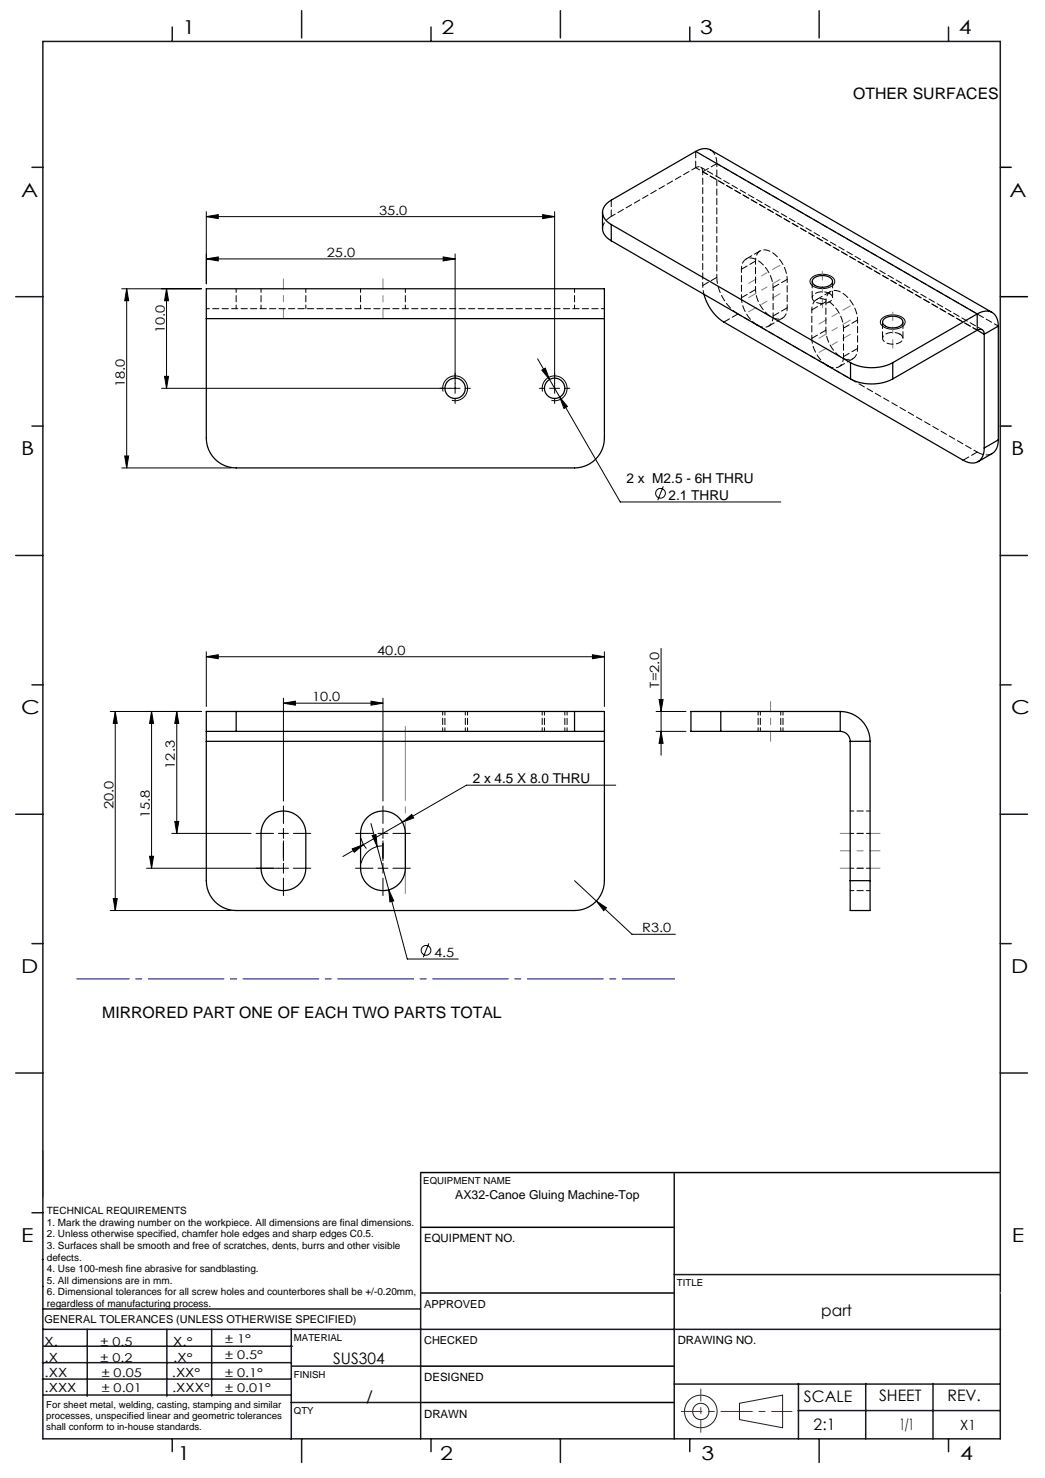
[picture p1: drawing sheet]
<svg xmlns="http://www.w3.org/2000/svg" width="210mm" height="297mm" viewBox="0 0 210 297" stroke-linecap="round" stroke-linejoin="round" font-family="sans-serif">
<g fill="none" stroke="#191924" stroke-width=".2">
<path d="M8.6 231.2v9.4M148.6 282l8.7-1.6v6.5l-8.7-1.6z"/>
<circle cx="140.8" cy="283.6" r="3.3"/>
<circle cx="140.8" cy="283.6" r="1.64"/>
</g>
<path d="M201 33.6h2.2M201 59.6h5.5M201 85.6h2.2M84.5 235.6h116.5M84.6 259.8h50.9M84.6 246.6h50.9M84.6 274.5h50.9M84.5 281.8h51" fill="none" stroke="#000" stroke-width=".3"/>
<path d="M136.9 283.6h22.3" fill="none" stroke="#f00" stroke-width=".2" stroke-dasharray="6.3 1.3 1.3 1.3" stroke-dashoffset="2.2"/>
<path d="M140.8 287.8v-8.7" fill="none" stroke="#f00" stroke-width=".2" stroke-dasharray="6.3 1.3 1.3 1.3" stroke-dashoffset="3.9"/>
<g fill="none" stroke="#191924" stroke-width=".3">
<path d="M8.6 8.3h192.4v280.8h-192.4zM34.6 5.4v2.9M60.6 2.2v5.4M86.6 5.4v2.9M112.6 2.2v5.4M138.6 5.4v2.9M164.6 2.2v5.4M190.6 5.4v2.9M6.4 33.6h2.2M3.2 59.6h5.4M6.4 85.6h2.2M3.2 111.6h5.4"/>
<path d="M201 111.6h5.5M6.4 137.6h2.2M201 137.6h2.2M3.2 163.6h5.4M201 163.6h5.5M6.4 189.6h2.2M201 189.6h2.2M3.2 215.6h5.4M201 215.6h5.5M84.5 235.6v53.5M135.5 235.6v53.5M6.4 243.7h2.2"/>
<path d="M8.5 253.1h.1M8.6 258.5h.1M135.5 256.1h65.5M8.5 277.1h49.9M8.5 273.8h49.9M8.6 267.1h75.9M8.6 263h75.9M8.8 270.5h49.9M17.5 267.1v13.5M33.5 267.1v13.5M42.5 267.1v13.5M58.5 267.1v22.1"/>
<path d="M58.6 274.5h26M84.6 267.1h116.5M135.5 278.1h65.5M160.5 278v11.1M174 278v11.1M187.5 278v11.1M8.8 280.3h49.7M34.6 289.1v2.6M58.5 281.8h26M60.6 289.1v4.8M86.6 289.1v2.6M112.6 289.1v4.8"/>
<path d="M138.6 289.1v2.6M160.4 283.5h40.6M164.6 289.1v4.8M190.6 289.1v2.6"/>
</g>
<path d="M201 259.8h.1" fill="none" stroke="#c0c0c0" stroke-width=".2"/>
<g fill="none" stroke="#000" stroke-width=".2">
<path d="M24.5 58h16M25.5 58v36M25.5 58l.4 2.4h-.8zM33.5 58l.4 2.4h-.8zM33.5 58v20M41.5 43.5l2.4-.4v.8zM41.5 42.5v14.5M41.5 43.5h70M41.5 52l2.4-.4v.8zM41.5 52h50M89.1 51.6l2.4 .4-2.4 .4zM91.5 51v28"/>
<path d="M109.1 43.1l2.4 .4-2.4 .4zM111.5 42.5v36.5M163 55.9a3.5 3.5 0 0 1 4.5 0 1.15 1.15 0 0 1-.9 1.9 3.5 3.5 0 0 1-3.7-.8 .91 .91 0 0 1 .1-1.1zM33.1 75.6h.8l-.4 2.4zM89 78.7a2.5 2.5 0 0 1 2.2-3.2 2.5 2.5 0 0 1 2.7 2.7 2.5 2.5 0 0 1-3.1 2.2M92.5 78h-60M108 72.1l16.6 28.8h32.3M108.9 74.4l.7-.4 .8 2.3zM109 78.7a2.5 2.5 0 0 1 2.2-3.2 2.5 2.5 0 0 1 2.7 2.7 2.5 2.5 0 0 1-3.1 2.2M110.5 78h2M112.5 79.8l1.5 1.9-.7 .4zM177.2 64a3.5 3.5 0 0 1 4.5 .1 1.15 1.15 0 0 1-.9 1.8 3.5 3.5 0 0 1-3.8-.7 .91 .91 0 0 1 .2-1.2z"/>
<path d="M24.5 94h22M25.1 91.6h.8l-.4 2.4zM133.3 97.7l-1.1 2.8M41.5 132l2.4-.4v.8zM41.5 131v11M41.5 132h80M119.1 131.6l2.4 .4-2.4 .4zM121.5 131v11M132.8 130.3v21.5M22.2 143h18.3M23.2 143v40M23.2 143l.4 2.4h-.8z"/>
<path d="M30.5 143l.4 2.4h-.8zM30.5 143v31.5M35.5 143v24.5M35.5 143l.4 2.4h-.8zM57 141.3l2.4-.4v.8zM57 140.3v20.7M57 141.3h20M74.6 140.9l2.4 .4-2.4 .4zM77 140.3v20.7M123.7 157.8h-30l-12.8 7.4M131.8 147h6M131.8 143h6"/>
<path d="M132.4 140.6h.8l-.4 2.4zM132.8 147l.4 2.4h-.8zM29.5 174.5h26.5M30.1 172.1h.8l-.4 2.4zM34.5 167.5h16M35.1 165.1h.8l-.4 2.4zM56 167.5h2M57 166.5v2M70.8 170.6l2.3-.9-1.9 1.6zM72.6 168.4a4.5 4.5 0 0 0 1 2.1M73.1 169.7l-4.2 2.4M74.6 165.5l7.2 27.2h10.3"/>
<path d="M74.8 167.9l.8-.2 .2 2.4zM76 167.5h2M76.8 170a4.5 4.5 0 0 0-4.2 3.5M77 166.5v2M78.1 178.8l1 2.2-.7 .2zM80.9 165.2l-7.8 4.5M80.9 165.2l1.8-1.5 .4 .7zM115.5 177l4.3 4.1M22.2 183h24.3M22.8 180.6h.8l-.4 2.4zM86.2 189.6l-1.1 2.8M119.8 181.1l2.1 1.3-.6 .6z"/>
<path d="M119.8 181.1l7.2 6.6h8.7"/>
<circle cx="132.7" cy="99.1" r=".98"/>
<circle cx="85.6" cy="191" r=".98"/>
</g>
<g fill="none" stroke="#000" stroke-width=".2" stroke-dasharray="15.2 1.3 1.3 1.3">
<path d="M89.5 78h-1.1M91.5 76v-1M93.5 78h1M109.5 78h-1.1M111.5 76v-1M113.5 78h1M91.5 80v1.1M111.5 80v1.1M55 167.5h-3.5M55 174.5h-3.5M57 169.5v3.5M57 165.5v-3.5"/>
<path d="M57 174.5v1M57 174.5h1M57 174.5v-1M57 174.5h-1M57 176.5v3.5M57 172.5v-3.5M57 169.5v3M59 167.5h3.5M59 174.5h3.5M75 167.5h-3.5M75 174.5h-3.5M77 169.5v3.5"/>
<path d="M77 165.5v-3.5M77 174.5v1M77 174.5h1M77 174.5v-1M77 174.5h-1M77 176.5v3.5M77 172.5v-3.5M77 169.5v3M79 167.5h3.5M79 174.5h3.5"/>
</g>
<g fill="none" stroke="#000" stroke-width=".2" stroke-dasharray="1.3 .6" stroke-dashoffset=".5">
<path d="M139.8 33.7a.86 .86 0 0 1 1-.1 .86 .86 0 0 1 .4 .9M52.5 58v4M72.5 58v4M115.5 58v4M47.5 62v-4M61.5 62v-4M81.5 62v-4M148.3 63.1l48.1 27.7M89 143v4M89.4 143v4M93.5 147v-4M94 147v-4"/>
<path d="M109 143v4M109.4 143v4M113.5 147v-4M114 147v-4M152.3 143v4M152.8 143v4M156.9 147v-4M157.3 147v-4M170.8 167.5h4.1M170.8 174.5h4.1M170.8 179h4.1M174.8 163h-4"/>
</g>
<path d="M81.5 146v33.5" fill="none" stroke="#808080" stroke-width=".2" stroke-dasharray="15.2 1.3 1.3 1.3" stroke-dashoffset=".4"/>
<path d="M57 56v8M77 56v8M154.8 149v-8M168.8 171h8M176.8 167.5h-8M176.8 174.5h-8" fill="none" stroke="#808080" stroke-width=".2" stroke-dasharray="15.2 1.3 1.3 1.3" stroke-dashoffset="13.1"/>
<path d="M150.4 59.8l6.3-3.6M156.7 53.3l-6.3 3.6M156.7 59l-6.3 3.7M164.6 68l6.3-3.7M165.3 61.8v-7.2M170.9 61.5l-6.3 3.6M170.9 67.2l-6.3 3.6M179.4 70v-7.3" fill="none" stroke="#808080" stroke-width=".2" stroke-dasharray="15.2 1.3 1.3 1.3" stroke-dashoffset="13.5"/>
<path d="M15.4 196.7h120.2" fill="none" stroke="#00f" stroke-width=".2" stroke-dasharray="15.2 1.3 1.3 1.3" stroke-dashoffset="4.7"/>
<g fill="#000">
<path d="M119.1 131.6l2.4 .4-2.4 .4zM41.5 132l2.4-.4v.8zM109.1 43.1l2.4 .4-2.4 .4zM41.5 43.5l2.4-.4v.8z"/>
<path d="M35.5 143l.4 2.4h-.8zM35.1 165.1h.8l-.4 2.4zM30.5 143l.4 2.4h-.8zM30.1 172.1h.8l-.4 2.4zM23.2 143l.4 2.4h-.8zM22.8 180.6h.8l-.4 2.4zM33.5 58l.4 2.4h-.8zM33.1 75.6h.8l-.4 2.4zM25.5 58l.4 2.4h-.8zM25.1 91.6h.8l-.4 2.4z"/>
<path d="M57 141.3l2.4-.4v.8zM74.6 140.9l2.4 .4-2.4 .4z"/>
<path d="M132.8 147l.4 2.4h-.8zM132.4 140.6h.8l-.4 2.4z"/>
<path d="M74.8 167.9l1 2.2-.2-2.4zM78.1 178.8l.3 2.4 .7-.2zM119.8 181.1l1.5 1.9 .6-.6zM70.8 170.6l.4 .7 1.9-1.6zM80.9 165.2l2.2-.8-.4-.7zM41.5 52l2.4-.4v.8zM89.1 51.6l2.4 .4-2.4 .4zM108.9 74.4l1.5 1.9-.8-2.3zM112.5 79.8l.8 2.3 .7-.4z"/>
</g>
<g fill="none" stroke="#000" stroke-width=".25">
<path d="M139.8 30.4l-17 9.8a2.55 2.55 0 0 0-1.3 3.8l1.3 1.1M139.8 30.4a3 3 0 0 1 3-.3l56.6 32.7M139.8 30.4l56.6 32.7M121.1 42.7v3.2a3 3 0 0 0 1.7 2.5M122.8 45.1l48.1 27.8M122.8 45.1v3.3M122.8 48.4l48.1 27.7M141.5 59.1a9.5 9.5 0 0 0 4 5.6l48 27.8a2.55 2.55 0 0 0 4-.8l.3-1.7M163.5 55.9a2.85 2.85 0 0 1 3.7 .3 1.01 1.01 0 0 1-.8 1.4 2.78 2.78 0 0 1-3.1-.7 .77 .77 0 0 1 .2-1zM41.5 64v24a6 6 0 0 0 6 6h68a6 6 0 0 0 6-6v-24M41.5 64v-6h80v6M41.5 64h80"/>
<path d="M170.9 76.1a9.4 9.4 0 0 0 8.5 0M170.9 72.9a9.4 9.4 0 0 0 8.5 0M170.9 72.9v3.2M177.7 64.1a2.85 2.85 0 0 1 3.6 .2 1.01 1.01 0 0 1-.8 1.4 2.78 2.78 0 0 1-3-.6 .77 .77 0 0 1 .2-1zM179.4 72.9v3.2M196.4 66.3l1.4 .9M196.4 63.1a2.55 2.55 0 0 1 3.9 .7l.3 1.7M196.4 66.3a.86 .86 0 0 1 1-.1 .86 .86 0 0 1 .4 1M196.4 63.1l-17 9.8M196.4 63.1v3.2M196.4 66.3l-17 9.8M197.8 67.2v22.8"/>
<path d="M200.6 65.5l-2.8 1.7M200.6 65.5v22.9M200.6 88.4a3 3 0 0 1-1.2 2.7l-2.9 1.7M200.6 88.4l-2.8 1.6M41.5 147h6M41.5 147v2M41.5 149v28a6 6 0 0 0 6 6h68a6 6 0 0 0 6-6v-28M41.5 149h80M47.5 143h-6v4M47.5 143v4M47.5 147h68M47.5 143h68"/>
<path d="M115.5 147h6M115.5 143h6v4M115.5 143v4M121.5 147v2M144.9 143h-6.1v4h6.1M144.9 147h23.9M144.9 143h23.9M144.9 143v4M168.8 143a6 6 0 0 1 6 6M168.8 147a2 2 0 0 1 2 2M168.8 143v4M170.8 149h4"/>
<path d="M170.8 149v28M174.8 149v28M53.7 164.4a4.5 4.5 0 0 1 4.9-1.1 4.5 4.5 0 0 1 2.9 4.2v7a4.5 4.5 0 0 1-4.5 4.5 4.5 4.5 0 0 1-4.5-4.5v-7a4.5 4.5 0 0 1 1.2-3.1zM73.7 164.4a4.5 4.5 0 0 1 4.9-1.1 4.5 4.5 0 0 1 2.9 4.2v7a4.5 4.5 0 0 1-4.5 4.5 4.5 4.5 0 0 1-4.5-4.5v-7a4.5 4.5 0 0 1 1.2-3.1zM170.8 177v6h4v-6M170.8 177h4"/>
<circle cx="91.5" cy="78" r="2.05"/>
<circle cx="111.5" cy="78" r="2.05"/>
</g>
<path d="M141.2 34.5v22.9M144 32.9v22.8M149 59.8v-5.7M151.8 58.2v-5.7M41.5 62h80M155.4 63.5v-5.7M158.2 61.9v-5.8M163.1 68v-5.7M166 66.4v-5.8M169.5 71.7v-5.8M172.3 70v-5.7" fill="none" stroke="#000" stroke-width=".2" stroke-dasharray="1.3 .6" stroke-dashoffset=".6"/>
<path d="M141.2 34.5l55.2 31.8M166.7 59a.96 .96 0 0 1 .6 1 .96 .96 0 0 1-.9 .8 2.78 2.78 0 0 1-3.1-.6 1.01 1.01 0 0 1 .9-1.4l1.3-.2 1.2 .4M180.9 67.1a.96 .96 0 0 1 .5 1.1 .96 .96 0 0 1-.9 .8 2.78 2.78 0 0 1-3-.6 1.01 1.01 0 0 1 .8-1.4l1.3-.2 1.3 .3" fill="none" stroke="#000" stroke-width=".2" stroke-dasharray="1.3 .6" stroke-dashoffset=".2"/>
<g fill="none" stroke="#000" stroke-width=".2" stroke-dasharray="1.3 .6">
<path d="M139.8 33.7v-3.3M141.2 34.5l2.8-1.6M142.8 30.1a3 3 0 0 1 1.2 2.8M121.1 45.9a3 3 0 0 1 1.7-2.4M122.8 43.5v-3.3M144 55.7l-2.8 1.7M149 59.8l2.8-1.6M151.8 52.5l-2.8 1.6M152.8 50.4l-2.9 1.6M155.4 57.8l2.8-1.7M163.2 56.6v3.2M166.9 58.6l-2.8 1.6"/>
<path d="M167.3 59.8v-3.2M145.5 64.7l2.8-1.6M148.3 63.1a9.4 9.4 0 0 1-4.3-7.4M154.4 65.6l2.9-1.7M155.4 63.5l2.8-1.6M163.1 68l2.9-1.6M166 60.6l-2.9 1.7M168.6 73.7l2.8-1.6M169.5 65.9l2.8-1.6M169.5 71.7l2.8-1.7M177.4 64.7v3.3M181.5 68v-3.3"/>
<path d="M196.4 90.8l-2.9 1.7M199.4 91.1a3 3 0 0 1-3-.3"/>
</g>
<path d="M139.8 33.7l-17 9.8M144 32.9l56.6 32.6M196.4 66.3l-56.6-32.6M197.4 66.2l-56.6-32.6" fill="none" stroke="#000" stroke-width=".2" stroke-dasharray="1.3 .6" stroke-dashoffset=".4"/>
<path d="M151.8 58.2a6.7 6.7 0 0 0 3.9 5.8 1.86 1.86 0 0 0 2.5-2.1M155.4 57.8a6.7 6.7 0 0 0-3.9-5.8 1.86 1.86 0 0 0-2.5 2.1M158.2 56.1a6.7 6.7 0 0 0-3.9-5.8 1.86 1.86 0 0 0-2.5 2.2M166 66.4a6.7 6.7 0 0 0 3.9 5.8 1.86 1.86 0 0 0 2.4-2.2M169.5 65.9a6.7 6.7 0 0 0-3.9-5.8 1.86 1.86 0 0 0-2.5 2.2M172.3 64.3a6.7 6.7 0 0 0-3.9-5.8 1.86 1.86 0 0 0-2.4 2.1" fill="none" stroke="#000" stroke-width=".2" stroke-dasharray="1.3 .6" stroke-dashoffset=".7"/>
<path d="M149 59.8a7.1 7.1 0 0 0 3 5.4M152.3 65.4a1.92 1.92 0 0 0 2.2 .1 1.92 1.92 0 0 0 .9-2M163.1 68a7.1 7.1 0 0 0 3.1 5.4M166.5 73.6a1.92 1.92 0 0 0 2.2 .1 1.92 1.92 0 0 0 .8-2" fill="none" stroke="#000" stroke-width=".2" stroke-dasharray="1.3 .6" stroke-dashoffset=".3"/>
<path d="M141.2 57.4l.3 1.7" fill="none" stroke="#000" stroke-width=".2" stroke-dasharray="1.3 .6" stroke-dashoffset=".9"/>
<g font-size="3.9">
<text x="36.7" y="6.9">1</text>
<text x="88.7" y="6.9">2</text>
<text x="140.7" y="6.9">3</text>
<text x="192.7" y="6.9">4</text>
<text x="4.2" y="39.5">A</text>
<text x="202.9" y="39.5">A</text>
<text x="4.2" y="91.5">B</text>
<text x="203.2" y="91.5">B</text>
<text x="4.2" y="143.5">C</text>
<text x="203.2" y="143.5">C</text>
<text x="4.2" y="195.5">D</text>
<text x="203.2" y="195.5">D</text>
<text x="4.2" y="249.6">E</text>
<text x="203.3" y="249.6">E</text>
<text x="35.7" y="293.4">1</text>
<text x="88.4" y="293.4">2</text>
<text x="141" y="293.4">3</text>
<text x="193" y="293.4">4</text>
</g>
<g font-size="3.2">
<text x="171.4" y="20">OTHER SURFACES</text>
<text x="20.6" y="204.5">MIRRORED PART ONE OF EACH TWO PARTS TOTAL</text>
<text x="165" y="264.5">part</text>
<text x="67" y="274.2">SUS304</text>
<text x="73.6" y="281.8">/</text>
<text x="161.6" y="281.7">SCALE</text>
<text x="176.7" y="281.5">SHEET</text>
<text x="190.4" y="281.5">REV.</text>
<text x="163.5" y="287.4">2:1</text>
<text x="180.8" y="287.4">1/1</text>
</g>
<text font-size="2.8" x="193" y="287.3">X1</text>
<g font-size="2.7">
<text x="125.9" y="97">2 x M2.5 - 6H THRU</text>
<text x="134.3" y="100.5">2.1 THRU</text>
<text x="95" y="157.4">2 x 4.5 X 8.0 THRU</text>
</g>
<g font-size="2.6">
<text x="76.2" y="43.2">35.0</text>
<text x="65.7" y="51.7">25.0</text>
<text x="33.1" y="66.9" transform="rotate(-90 33.1 66.9)">10.0</text>
<text x="25.1" y="77.8" transform="rotate(-90 25.1 77.8)">18.0</text>
<text x="75.8" y="131.6">40.0</text>
<text x="62.7" y="140.9">10.0</text>
<text x="132.5" y="138.2" transform="rotate(-90 132.5 138.2)">T=2.0</text>
<text x="35.2" y="154.5" transform="rotate(-90 35.2 154.5)">12.3</text>
<text x="22.8" y="162.7" transform="rotate(-90 22.8 162.7)">20.0</text>
<text x="30.1" y="164.3" transform="rotate(-90 30.1 164.3)">15.8</text>
<text x="129.1" y="187.4">R3.0</text>
<text x="87.2" y="192.3">4.5</text>
</g>
<g font-size="2.5">
<text x="91.5" y="240.9">AX32-Canoe Gluing Machine-Top</text>
<text x="8.9" y="273.6">.X</text>
<text x="8.9" y="270.4">X.</text>
<text x="34.8" y="273.7">.X°</text>
<text x="34.8" y="270.5">X.°</text>
<text x="9" y="276.7">.XX</text>
<text x="9" y="279.7">.XXX</text>
<text x="34.5" y="276.7">.XX°</text>
<text x="34.6" y="279.8">.XXX°</text>
</g>
<g font-size="2.4">
<text x="45.2" y="270">± 1°</text>
<text x="20.2" y="270.4">± 0.5</text>
<text x="20.2" y="273.7">± 0.2</text>
<text x="45.2" y="273.2">± 0.5°</text>
<text x="20.4" y="279.7">± 0.01</text>
<text x="20.4" y="276.7">± 0.05</text>
<text x="45.2" y="276.7">± 0.1°</text>
<text x="45.2" y="279.7">± 0.01°</text>
</g>
<g font-size="2.3">
<text x="85.2" y="249.7">EQUIPMENT NO.</text>
<text x="136.2" y="270.2">DRAWING NO.</text>
<text x="85.2" y="277.6">DESIGNED</text>
<text x="85.2" y="284.9">DRAWN</text>
</g>
<g font-size="2.2">
<text x="85.2" y="262.8">APPROVED</text>
<text x="8.9" y="265.9">GENERAL TOLERANCES (UNLESS OTHERWISE SPECIFIED)</text>
<text x="85.2" y="270.1">CHECKED</text>
</g>
<g font-size="2">
<text x="9.4" y="244">TECHNICAL REQUIREMENTS</text>
<text x="9.4" y="246.3">1. Mark the drawing number on the workpiece. All dimensions are final dimensions.</text>
<text x="9.4" y="248.6">2. Unless otherwise specified, chamfer hole edges and sharp edges C0.5.</text>
<text x="9.4" y="251">3. Surfaces shall be smooth and free of scratches, dents, burrs and other visible</text>
<text x="9.4" y="253.3">defects.</text>
<text x="9.4" y="255.6">4. Use 100-mesh fine abrasive for sandblasting.</text>
<text x="9.4" y="258">5. All dimensions are in mm.</text>
<text x="9.4" y="260.3">6. Dimensional tolerances for all screw holes and counterbores shall be +/-0.20mm,</text>
<text x="9.4" y="262.6">regardless of manufacturing process.</text>
</g>
<g font-size="1.9">
<text x="85.1" y="238">EQUIPMENT NAME</text>
<text x="136" y="258.5">TITLE</text>
<text x="59.1" y="269.5">MATERIAL</text>
<text x="59.1" y="276.9">FINISH</text>
<text x="9.3" y="282.9">For sheet metal, welding, casting, stamping and similar</text>
<text x="9.3" y="285.1">processes, unspecified linear and geometric tolerances</text>
<text x="9.3" y="287.4">shall conform to in-house standards.</text>
<text x="59.1" y="284.2">QTY</text>
</g>
</svg>
